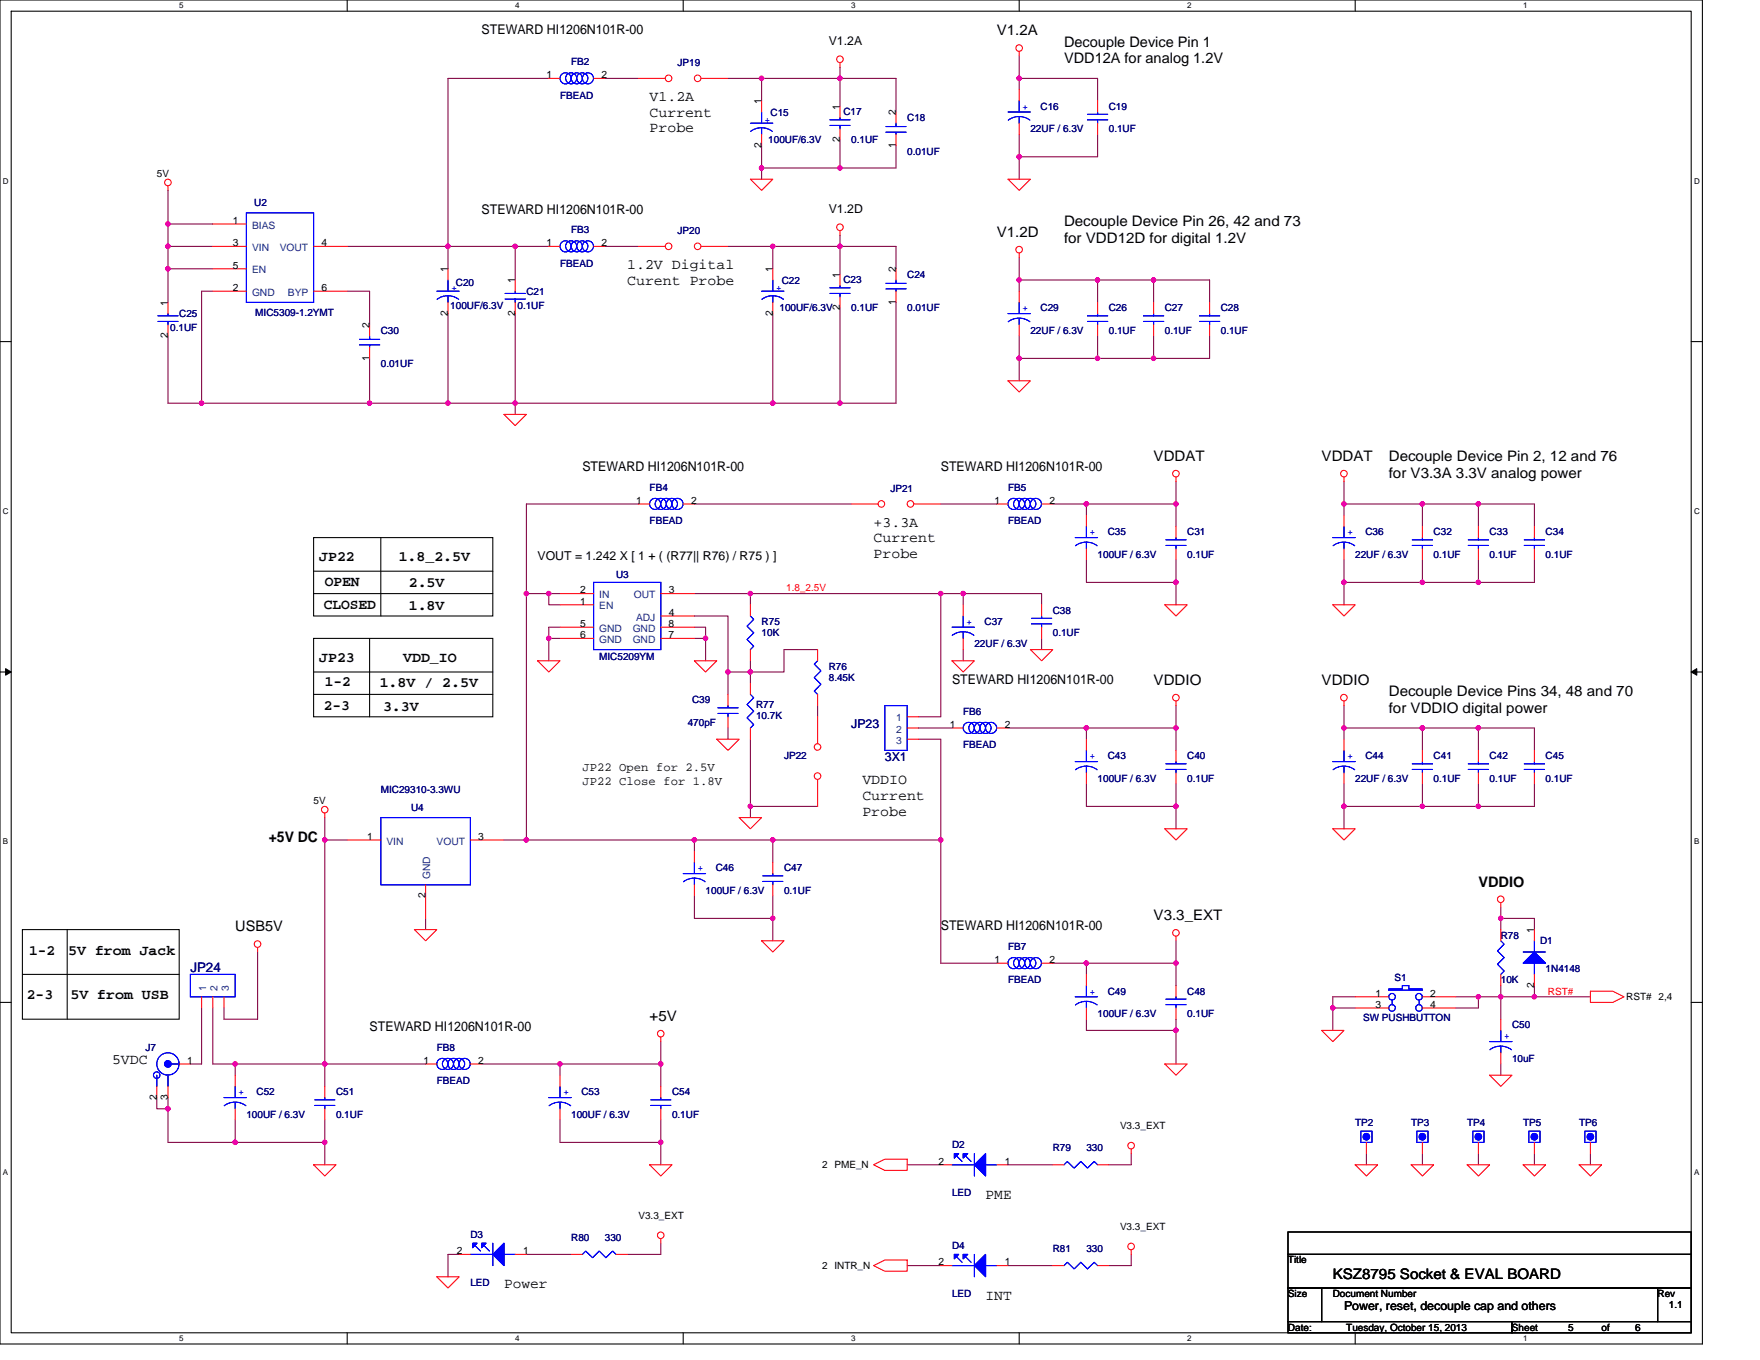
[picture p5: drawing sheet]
<svg xmlns="http://www.w3.org/2000/svg" width="279mm" height="216mm" viewBox="0 0 279 216" stroke-linecap="round" stroke-linejoin="round" font-family="sans-serif">
<path d="M0 0h270.3v213.4h-270.3zM1.8 1.8h266.7v209.8h-266.7z" fill="none" stroke="#000" stroke-width=".17"/>
<g fill="#fff">
<path d="M28.4 .2h.7v1.4h-.7z"/>
<path d="M28.4 211.8h.7v1.4h-.7z"/>
</g>
<path d="M55.1 0v1.8M55.1 211.6v1.8" fill="none" stroke="#000" stroke-width=".17"/>
<g fill="#fff">
<path d="M81.8 .2h.7v1.4h-.7z"/>
<path d="M81.8 211.8h.7v1.4h-.7z"/>
</g>
<path d="M108.5 0v1.8M108.5 211.6v1.8" fill="none" stroke="#000" stroke-width=".17"/>
<g fill="#fff">
<path d="M135.1 .2h.7v1.4h-.7z"/>
<path d="M135.1 211.8h.7v1.4h-.7z"/>
</g>
<path d="M161.8 0v1.8M161.8 211.6v1.8" fill="none" stroke="#000" stroke-width=".17"/>
<g fill="#fff">
<path d="M188.5 .2h.7v1.4h-.7z"/>
<path d="M188.5 211.8h.7v1.4h-.7z"/>
</g>
<path d="M215.1 0v1.8M215.1 211.6v1.8" fill="none" stroke="#000" stroke-width=".17"/>
<g fill="#fff">
<path d="M241.8 .2h.7v1.4h-.7z"/>
<path d="M241.8 211.8h.7v1.4h-.7z"/>
<path d="M.4 28h1v1.4h-1z"/>
<path d="M268.9 28h.9v1.4h-.9z"/>
<path d="M.4 80.5h1v1.4h-1z"/>
<path d="M268.9 80.5h.9v1.4h-.9z"/>
</g>
<path d="M0 54.2h1.8M268.5 54.2h1.8" fill="none" stroke="#000" stroke-width=".17"/>
<g fill="#fff">
<path d="M.4 132.9h.9v1.4h-.9z"/>
<path d="M268.9 132.9h.9v1.4h-.9z"/>
</g>
<path d="M0 106.7h1.8M268.5 106.7h1.8" fill="none" stroke="#000" stroke-width=".17"/>
<path d="M.9 106.2l.9 .5-.9 .5zM268.5 106.7l.9-.5v1z" fill="#000" stroke="#000" stroke-width=".16"/>
<g fill="#fff">
<path d="M.4 185.4h.9v1.4h-.9z"/>
<path d="M268.9 185.4h.9v1.4h-.9z"/>
</g>
<g fill="none" stroke="#000" stroke-width=".17">
<path d="M49.8 85.3h28.4v12.5h-28.4zM49.8 94.2h28.4M49.8 90.7h28.4M60.5 85.3v12.5M49.8 101.3h28.4v12.5h-28.4zM49.8 110.2h28.4M49.8 106.7h28.4M58.7 101.3v12.5M0 159.1h1.8M3.6 154.7h24.8M3.6 147.6h24.8v14.2h-24.8zM10.7 147.6v14.2"/>
<path d="M268.5 159.1h1.8M204.5 195.6h64v3.5h-64zM204.5 199.1h64v5.4h-64zM204.5 204.5h5.3v5.3h-5.3zM204.5 209.8h35.5v1.8h-35.5zM209.8 204.5h53.3v5.3h-53.3zM240 209.8h28.5v1.8h-28.5zM263.1 204.5h5.4v5.3h-5.4z"/>
</g>
<g fill="none" stroke="#800040" stroke-width=".17">
<path d="M87.1 12.4h-16v26.7M96 12.4h5.3M115.6 12.4h5.3M120.9 12.4h12.4M120.9 12.4v3.6M133.3 12.4v4.5M133.3 10.7v1.7M133.4 12.4h8.8v5.4M161.8 12.4h12.4v3.6M161.8 12.4v1.8M161.8 8.9v3.5M26.7 39.1v3.6"/>
<path d="M26.7 30.2v5.4M26.7 35.6v3.5M26.7 35.6h7.1M26.7 39.1h7.1M55.1 39.1h16M71.1 39.1h10.7M71.1 39.1v3.6M81.8 39.1h5.3M81.8 39.1v5.3M96 39.1h5.3M115.6 39.1h7.1M120.9 23.1v3.6h12.4"/>
<path d="M120.9 26.7v1.7M122.7 39.1h10.6v4.5M122.7 39.1v3.6M133.3 22.2v4.5M133.4 37.3v1.8h8.8v3.6M142.2 23.1v3.6h-8.8M161.8 21.3v3.6M161.8 24.9v3.5M174.2 21.3v3.6h-12.4M26.7 42.7v5.3M26.7 53.3v10.7h5.3M26.7 42.7h7.1"/>
<path d="M33.8 46.2h-1.8v17.8M55.1 46.2h3.6v5.4M58.7 56.9v7.1M71.1 49.8v14.2M81.8 49.8v16M122.7 49.8v14.2M133.3 48.9v15.1M142.2 48v16h-8.8M161.8 44.4h12.4M161.8 56.9h12.4M161.8 53.3v3.6M161.8 44.4v1.8"/>
<path d="M161.8 56.9v3.6M161.8 40.9v3.5M174.2 44.4v3.6M174.2 53.3v3.6M174.2 44.4h8.9M174.2 56.9h8.9M183.1 44.5v3.5M183.1 53.3v3.6M183.1 44.4h8.9v3.6M192 53.3v3.6h-8.9M32 64h26.7M58.7 64h12.4"/>
<path d="M71.1 64h51.6M122.7 64h10.6M186.7 76.5v3.5M213.4 76.5v3.5M83.6 94.2v39.1M83.6 94.2h3.5v1.8h1.8M87.1 94.2h1.8M88.9 99.6h-1.8v1.7M101.3 80h-17.7v14.2M110.2 99.6h1.8v1.7M110.2 94.2h8.9M110.2 97.8h5.4v8.9"/>
<path d="M110.2 80h24.9M119.1 94.2h30.3M119.1 94.2v1.8M149.4 94.2v19.6h-3.6M149.4 80h8.8M149.4 94.2h3.5M152.9 94.2h12.5v1.8M152.9 94.2v1.8M167.1 80h5.4M172.5 80v1.8M172.5 88.9v3.6h14.2M172.5 80h14.2v3.6"/>
<path d="M186.7 88.9v3.6M186.7 92.5v3.5M213.4 80v1.8M213.4 80h12.4M213.4 92.5h12.4M213.4 88.9v3.6M213.4 92.5v3.5M225.8 80v3.6M225.8 88.9v3.6M225.8 80h8.9M225.8 92.5h8.9M234.7 88.9v3.6"/>
<path d="M234.7 80v3.6M234.7 80h8.9v3.6M243.6 88.9v3.6h-8.9M87.1 101.3h1.8M87.1 101.3v3.6M110.2 101.3h1.8M112 101.3v3.6M115.6 106.7v3.5M115.6 106.7h3.5M115.6 115.6v1.7M119.1 104.9v1.8M119.1 117.3v10.7"/>
<path d="M119.1 106.7v1.8M129.8 103.1h-5.3v3.6h-5.4M129.8 112v1.8M145.8 117.3h3.6v16M145.8 115.6h5.3M152.9 103.1v1.8M160 115.6h12.5M165.4 101.3v1.8M172.5 115.6h14.2M172.5 115.6v1.7M186.7 112v3.6M186.7 115.6v3.5"/>
<path d="M213.4 115.6v1.7M213.4 112v3.6M213.4 115.6h12.4M225.8 115.6v3.5M225.8 115.6h8.9M234.7 115.6v3.5M234.7 115.6h8.9v3.5M51.6 129.8v3.5M51.6 133.3h3.5M51.6 133.3v35.6M80 133.3h3.6M83.6 133.3h26.6"/>
<path d="M110.2 133.4v1.7M110.2 133.3h12.5M119.1 128h10.7M119.1 128v1.8M122.7 133.3h26.7M122.7 133.3v3.6M149.4 133.4v19.5h8.8M172.5 124.5v3.5h14.2M186.7 128v3.6M186.7 124.5v3.5M213.4 124.5v3.5M213.4 128h12.4"/>
<path d="M213.4 128v3.6M225.8 128h8.9M225.8 124.5v3.5M234.7 124.5v3.5M243.6 124.5v3.5h-8.9M40.9 151.1v10.7h-5.3v-1.8M67.6 145.8v1.8M110.2 142.2v3.6h12.5M122.7 142.2v3.6M122.7 145.8v3.6M167.1 152.9h5.4M172.5 152.9v1.8"/>
<path d="M172.5 152.9h14.2v3.6M186.7 149.4v3.5M215.1 158.2h-3.5v1.8M231.1 158.2h3.6M234.7 158.2h3.6M234.7 158.2v1.8h-3.6M238.3 158.2h5.3M238.3 156.5v1.7M238.3 144v1.8M238.3 145.8v1.8M238.3 145.8h5.3v1.8M238.3 158.2v3.6"/>
<path d="M243.6 156.5v1.7M243.6 158.2h8.9M24.9 174.2v1.8h1.8M26.7 174.2v1.8M26.7 176v5.4h10.6M32 160v8.9h-1.8M33.8 160v8.9h3.5M37.3 168.9h14.3M37.3 168.9v1.8M37.3 177.8v3.6M51.6 177.8v3.6M51.6 168.9h16"/>
<path d="M51.6 168.9v3.6M76.5 168.9h12.4M88.9 168.9v1.8M88.9 177.8v3.6h16M88.9 168.9h16M104.9 165.4v3.5M104.9 168.9v3.6M104.9 177.8v3.6M172.5 161.8v1.8h14.2M186.7 163.6v5.3M186.7 161.8v1.8M211.6 160v3.6"/>
<path d="M211.6 160h3.5M238.3 168.9v1.8M37.3 181.4h14.3M51.6 181.4v3.5M72.9 199.1h-1.8v3.6M83.6 199.1h7.1M104.9 181.4v3.5M104.9 197.4v1.7h-5.3M144 184.9h5.4M160 184.9h7.1M179.6 199.1v1.8h-3.6M179.6 183.1v1.8h-3.6"/>
<path d="M216.9 183.1v1.8M225.8 183.1v1.8M234.7 183.1v1.8M243.6 183.1v1.8M252.5 183.1v1.8M144 200.9h5.4M160 200.9h7.1"/>
</g>
<g fill="#f0f" stroke="#f0f" stroke-width=".17">
<circle cx="243.6" cy="158.2" r=".35"/>
<circle cx="234.7" cy="158.2" r=".35"/>
<circle cx="211.6" cy="160" r=".35"/>
<circle cx="238.2" cy="158.2" r=".35"/>
<circle cx="238.2" cy="145.8" r=".35"/>
<circle cx="183.1" cy="44.4" r=".35"/>
<circle cx="186.7" cy="163.6" r=".35"/>
<circle cx="186.7" cy="152.9" r=".35"/>
<circle cx="172.5" cy="152.9" r=".35"/>
<circle cx="119.1" cy="106.7" r=".35"/>
<circle cx="87.1" cy="94.2" r=".35"/>
<circle cx="26.7" cy="176" r=".35"/>
<circle cx="152.9" cy="94.2" r=".35"/>
<circle cx="87.1" cy="101.3" r=".35"/>
<circle cx="149.3" cy="94.2" r=".35"/>
<circle cx="112" cy="101.3" r=".35"/>
<circle cx="161.8" cy="24.9" r=".35"/>
<circle cx="174.2" cy="44.4" r=".35"/>
<circle cx="161.8" cy="44.4" r=".35"/>
<circle cx="213.3" cy="128" r=".35"/>
<circle cx="161.8" cy="56.9" r=".35"/>
<circle cx="183.1" cy="56.9" r=".35"/>
<circle cx="161.8" cy="12.4" r=".35"/>
<circle cx="119.1" cy="94.2" r=".35"/>
<circle cx="174.2" cy="56.9" r=".35"/>
<circle cx="122.7" cy="145.8" r=".35"/>
<circle cx="110.2" cy="133.3" r=".35"/>
<circle cx="225.8" cy="115.6" r=".35"/>
<circle cx="213.3" cy="115.6" r=".35"/>
<circle cx="213.3" cy="80" r=".35"/>
<circle cx="225.8" cy="92.4" r=".35"/>
<circle cx="213.3" cy="92.4" r=".35"/>
<circle cx="225.8" cy="80" r=".35"/>
<circle cx="225.8" cy="128" r=".35"/>
<circle cx="234.7" cy="128" r=".35"/>
<circle cx="234.7" cy="115.6" r=".35"/>
<circle cx="104.9" cy="168.9" r=".35"/>
<circle cx="88.9" cy="168.9" r=".35"/>
<circle cx="51.5" cy="168.9" r=".35"/>
<circle cx="37.3" cy="168.9" r=".35"/>
<circle cx="186.7" cy="80" r=".35"/>
<circle cx="172.5" cy="80" r=".35"/>
<circle cx="186.7" cy="92.4" r=".35"/>
<circle cx="51.5" cy="181.3" r=".35"/>
<circle cx="37.3" cy="181.3" r=".35"/>
<circle cx="186.7" cy="115.6" r=".35"/>
<circle cx="186.7" cy="128" r=".35"/>
<circle cx="149.3" cy="133.3" r=".35"/>
<circle cx="122.7" cy="133.3" r=".35"/>
<circle cx="115.6" cy="106.7" r=".35"/>
<circle cx="104.9" cy="181.3" r=".35"/>
<circle cx="58.7" cy="64" r=".35"/>
<circle cx="122.7" cy="64" r=".35"/>
<circle cx="81.8" cy="64" r=".35"/>
<circle cx="120.9" cy="12.4" r=".35"/>
<circle cx="120.9" cy="26.7" r=".35"/>
<circle cx="133.3" cy="26.7" r=".35"/>
<circle cx="133.3" cy="12.4" r=".35"/>
<circle cx="26.7" cy="35.5" r=".35"/>
<circle cx="122.7" cy="39.1" r=".35"/>
<circle cx="71.1" cy="39.1" r=".35"/>
<circle cx="133.3" cy="39.1" r=".35"/>
<circle cx="81.8" cy="39.1" r=".35"/>
<circle cx="26.7" cy="39.1" r=".35"/>
<circle cx="133.3" cy="64" r=".35"/>
<circle cx="26.7" cy="42.7" r=".35"/>
<circle cx="32" cy="64" r=".35"/>
<circle cx="51.5" cy="133.3" r=".35"/>
<circle cx="234.7" cy="80" r=".35"/>
<circle cx="234.7" cy="92.4" r=".35"/>
<circle cx="172.5" cy="115.6" r=".35"/>
<circle cx="83.6" cy="133.3" r=".35"/>
<circle cx="83.6" cy="94.2" r=".35"/>
<circle cx="119.1" cy="128" r=".35"/>
<circle cx="71.1" cy="64" r=".35"/>
</g>
<g fill="none" stroke="#f00" stroke-width=".17">
<path d="M87.1 12.4h1.8M94.2 12.4h1.8M133.3 9.9v.8M133.3 16.9v1.8M161.8 8.2v.7M161.8 14.2v1.8M161.8 19.6v1.7M26.7 29.5v.7M119.1 28.4h3.6l-1.8 1.8zM133.3 36.6v.7M133.3 20.4v1.8M160 28.4h3.6l-1.8 1.8z"/>
<path d="M161.8 40.2v.7M174.2 48v1.8M174.2 51.6v1.7M80 65.8h3.6l-1.8 1.8zM160 60.5h3.6l-1.8 1.7zM186.7 75.7v.8M213.4 75.7v.8M165.4 96v1.8M165.4 99.6v1.7M184.9 96h3.6l-1.8 1.8zM211.6 96h3.5l-1.7 1.8zM85.3 104.9h3.6l-1.8 1.8z"/>
<path d="M110.2 104.9h3.6l-1.8 1.8zM113.8 117.3h3.5l-1.7 1.8zM129.8 103.1v1.8M129.8 110.2v1.8M144 113.8h1.8M144 115.6h1.8M144 117.3h1.8M151.1 104.9h3.6l-1.8 1.8zM151.1 115.6h1.8M158.2 115.6h1.8M163.6 103.1h3.5l-1.7 1.8zM186.7 111.3v.7"/>
<path d="M213.4 111.3v.7M213.4 117.3v1.8M225.8 119.1v1.8M234.7 119.1v1.8M51.6 129.1v.7M117.3 129.8h3.6l-1.8 1.8zM184.9 131.6h3.6l-1.8 1.7zM211.6 131.6h3.5l-1.7 1.7zM213.4 122.7v1.8M225.8 122.7v1.8M234.7 122.7v1.8M40.9 150.4v.7"/>
<path d="M65.8 147.6h3.5l-1.7 1.8zM120.9 149.4h3.6l-1.8 1.7zM158.2 152.9h1.8M165.4 152.9h1.7M186.7 148.6v.8M238.3 143.3v.7M252.5 157.4h3.5l1.8 .8-1.8 .9h-3.5zM67.6 168.9h1.7M74.7 168.9h1.8M88.9 170.7v1.8M88.9 176v1.8M104.9 164.6v.8"/>
<path d="M184.9 168.9h3.6l-1.8 1.8zM209.8 163.6h3.6l-1.8 1.8zM236.5 170.7h3.5l-1.7 1.8zM49.8 184.9h3.5l-1.7 1.8zM103.1 184.9h3.6l-1.8 1.8zM104.9 196.6v.8M138.7 184.9l1.8-.9h3.5v1.8h-3.5zM179.6 198.4v.7M179.6 182.4v.7M215.1 184.9h3.6l-1.8 1.8zM224 184.9h3.6l-1.8 1.8zM225.8 181.4v1.7"/>
<path d="M232.9 184.9h3.6l-1.8 1.8zM241.8 184.9h3.6l-1.8 1.8zM243.6 181.4v1.7M250.7 184.9h3.6l-1.8 1.8zM69.3 202.7h3.6l-1.8 1.8zM138.7 200.9l1.8-.9h3.5v1.8h-3.5z"/>
<circle cx="133.3" cy="9.4" r=".52"/>
<circle cx="161.8" cy="7.6" r=".52"/>
<circle cx="26.7" cy="29" r=".52"/>
<circle cx="133.3" cy="36.1" r=".52"/>
<circle cx="161.8" cy="39.6" r=".52"/>
<circle cx="186.7" cy="75.2" r=".52"/>
<circle cx="213.3" cy="75.2" r=".52"/>
<circle cx="186.7" cy="110.8" r=".52"/>
<circle cx="213.3" cy="110.8" r=".52"/>
<circle cx="51.5" cy="128.5" r=".52"/>
<circle cx="40.9" cy="149.9" r=".52"/>
<circle cx="186.7" cy="148.1" r=".52"/>
<circle cx="238.2" cy="142.8" r=".52"/>
<circle cx="104.9" cy="164.1" r=".52"/>
<circle cx="104.9" cy="196.1" r=".52"/>
<circle cx="179.6" cy="181.9" r=".52"/>
<circle cx="179.6" cy="197.9" r=".52"/>
</g>
<g fill="none" stroke="#00f" stroke-width=".17">
<path d="M131.7 19.9h3.3M131.7 19h3.3M133.3 18.7v.3M133.3 19.9v.5M160 17.8h3.6M160.1 19.1a2.86 2.86 0 0 1 3.4 0M161.8 18.5v1.1M161.8 16v1.8M172.6 51h3.3M172.6 50.1h3.3M174.2 49.8v.3M174.2 51v.6"/>
<path d="M163.7 99h3.3M163.7 98.1h3.3M165.4 97.8v.3M165.4 99v.6M129.8 104.9l-.5 .5 1 1.1-1 1.1 1 1-1 1.1 .5 .5M140.5 112h3.5v7.1h-3.5zM213.4 119.1v1.8M211.6 120.9h3.5M211.6 122.2a2.86 2.86 0 0 1 3.5 0M213.4 121.6v1.1M224.2 122.2h3.2M224.2 121.3h3.2"/>
<path d="M225.8 120.9v.4M225.8 122.2v.5M233.1 122.2h3.2M233.1 121.3h3.2M234.7 120.9v.4M234.7 122.2v.5M87.1 174.2h3.6M87.2 175.5a2.86 2.86 0 0 1 3.4 0M88.9 175v1M88.9 172.5v1.7M224.9 179.6h1.8v1.8h-1.8zM242.7 179.6h1.8v1.8h-1.8z"/>
<circle cx="89.8" cy="12.4" r=".88"/>
<circle cx="90.7" cy="12.4" r=".88"/>
<circle cx="91.6" cy="12.4" r=".88"/>
<circle cx="92.4" cy="12.4" r=".88"/>
<circle cx="93.3" cy="12.4" r=".88"/>
<circle cx="153.8" cy="115.6" r=".88"/>
<circle cx="154.7" cy="115.6" r=".88"/>
<circle cx="155.6" cy="115.6" r=".88"/>
<circle cx="156.5" cy="115.6" r=".88"/>
<circle cx="157.3" cy="115.6" r=".88"/>
<circle cx="160.9" cy="152.9" r=".88"/>
<circle cx="161.8" cy="152.9" r=".88"/>
<circle cx="162.7" cy="152.9" r=".88"/>
<circle cx="163.6" cy="152.9" r=".88"/>
<circle cx="164.5" cy="152.9" r=".88"/>
<circle cx="70.2" cy="168.9" r=".88"/>
<circle cx="71.1" cy="168.9" r=".88"/>
<circle cx="72" cy="168.9" r=".88"/>
<circle cx="72.9" cy="168.9" r=".88"/>
<circle cx="73.8" cy="168.9" r=".88"/>
</g>
<g fill="#00f" stroke="#00f" stroke-width=".17">
<circle cx="225.8" cy="180.5" r=".52"/>
<circle cx="243.6" cy="180.5" r=".52"/>
</g>
<circle cx="139.9" cy="80" r=".52" fill="#fff" stroke="#f00" stroke-width=".17"/>
<path d="M135.1 80h4.3" fill="none" stroke="#f00" stroke-width=".17"/>
<circle cx="144.5" cy="80" r=".52" fill="#fff" stroke="#f00" stroke-width=".17"/>
<g fill="none" stroke="#f00" stroke-width=".17">
<path d="M87.1 39.1h1.8M94.2 39.1h1.8M26.7 48v1.8M26.7 51.6v1.7M58.7 51.6v1.7M58.7 55.1v1.8M71.1 42.7v1.7M71.1 48v1.8M133.3 43.6v1.7M133.3 47.1v1.8M142.2 42.7v1.7M142.2 46.2v1.8"/>
<path d="M192 48v1.8M192 51.6v1.7M145.1 80h4.3M152.9 96v1.8M186.7 83.6v1.7M186.7 87.1v1.8M243.6 83.6v1.7M243.6 87.1v1.8M152.9 101.3v1.8M110.2 135.1v1.8M110.2 140.5v1.7M238.3 147.6v1.8"/>
<path d="M238.3 154.7v1.8M243.6 147.6v1.8M243.6 154.7v1.8M51.6 172.5v1.7M51.6 176v1.8M104.9 172.5v1.7M104.9 176v1.8M234.7 181.4v1.7"/>
</g>
<g fill="none" stroke="#00f" stroke-width=".17">
<path d="M25.1 51h3.2M25.1 50.1h3.2M26.7 49.8v.3M26.7 51v.6M57.1 53.9h3.2M57.1 54.8h3.2M58.7 54.8v.3M58.7 53.3v.6M69.3 46.2h3.6M69.4 47.5a2.86 2.86 0 0 1 3.4 0M71.1 46.9v1.1M71.1 44.5v1.7"/>
<path d="M131.7 46.6h3.3M131.7 45.7h3.3M133.3 45.3v.4M133.3 46.6v.5M140.6 45h3.2M140.6 45.9h3.2M142.2 45.9v.3M142.2 44.4v.6M190.4 51h3.2M190.4 50.1h3.2M192 49.8v.3M192 51v.6"/>
<path d="M151.1 99.6h3.6M152.9 97.8v1.8M185.1 86.6h3.2M185.1 85.7h3.2M186.7 85.3v.4M186.7 86.6v.5M242 86.6h3.2M242 85.7h3.2M243.6 85.3v.4M243.6 86.6v.5M151.2 100.9a2.86 2.86 0 0 1 3.4 0M152.9 100.3v1"/>
<path d="M108.5 138.7h3.5M108.5 140a2.86 2.86 0 0 1 3.4 0M110.2 139.4v1.1M110.2 136.9v1.8M238.3 149.4l.5 .5-1.1 1.1 1.1 1-1.1 1.1 1.1 1.1-.5 .5M241.8 151.1h3.6M243.6 152.9v1.8M243.6 149.4v1.7M50 175.5h3.2M50 174.6h3.2M51.6 174.2v.4M51.6 175.5v.5"/>
<path d="M103.3 175.5h3.2M103.3 174.6h3.2M104.9 174.2v.4M104.9 175.5v.5M233.8 179.6h1.8v1.8h-1.8z"/>
<circle cx="89.8" cy="39.1" r=".88"/>
<circle cx="90.7" cy="39.1" r=".88"/>
<circle cx="91.6" cy="39.1" r=".88"/>
<circle cx="92.4" cy="39.1" r=".88"/>
<circle cx="93.3" cy="39.1" r=".88"/>
</g>
<g fill="#00f" stroke="#00f" stroke-width=".17">
<path d="M243.6 151.1l1.8 1.8h-3.6z" fill-rule="evenodd"/>
<path d="M243.6 151.1l1.8 1.8h-3.6z" fill-rule="evenodd"/>
<circle cx="234.7" cy="180.5" r=".52"/>
</g>
<circle cx="106.1" cy="12.4" r=".52" fill="#fff" stroke="#f00" stroke-width=".17"/>
<path d="M101.3 12.4h4.3" fill="none" stroke="#f00" stroke-width=".17"/>
<circle cx="110.8" cy="12.4" r=".52" fill="#fff" stroke="#f00" stroke-width=".17"/>
<g fill="none" stroke="#f00" stroke-width=".17">
<path d="M111.3 12.4h4.3M120.9 16v1.8M142.2 17.8v1.8M174.2 16v1.8M174.2 19.6v1.7M33.8 35.6h5.3M33.8 39.1h5.3M49.8 39.1h5.3M120.9 21.3v1.8M142.2 21.3v1.8M33.8 46.2h5.3M33.8 42.7h5.3"/>
<path d="M49.8 46.2h5.3M81.8 44.4v1.8M81.8 48v1.8M122.7 42.7v1.7M122.7 48v1.8M161.8 46.2v1.8M161.8 51.6v1.7M183.1 48v1.8M183.1 51.6v1.7M88.9 94.2h5.3M88.9 99.6h5.3M88.9 96h5.3"/>
<path d="M101.3 80h1.8M104.9 94.2h5.3M104.9 99.6h5.3M104.9 97.8h5.3M108.5 80h1.7M119.1 96v1.8M158.2 80h1.8M165.4 80h1.7M172.5 81.8v1.8M172.5 87.1v1.8M213.4 81.8v1.8M213.4 87.1v1.8"/>
<path d="M225.8 83.6v1.7M225.8 87.1v1.8M234.7 83.6v1.7M234.7 87.1v1.8M88.9 101.3h5.3M104.9 101.3h5.3M115.6 110.2v1.8M115.6 113.8v1.8M119.1 103.1v1.8M119.1 108.5v1.7M119.1 115.6v1.7M172.5 117.3v1.8"/>
<path d="M243.6 119.1v1.8M55.1 133.3h5.4M74.7 133.3h5.3M122.7 136.9v1.8M172.5 122.7v1.8M243.6 122.7v1.8M32 158.2v1.8M33.8 158.2v1.8M35.6 158.2v1.8M67.6 140.5v5.3M122.7 140.5v1.7M172.5 154.7v1.8"/>
<path d="M186.7 156.5v1.7M215.1 158.2h5.4M225.8 158.2h5.3M24.9 172.5v1.7M26.7 172.5v1.7M28.4 168.9h1.8M37.3 170.7v1.8M37.3 176v1.8M172.5 160v1.8M186.7 160v1.8M215.1 160h5.4M225.8 160h5.3"/>
<path d="M238.3 161.8v1.8M238.3 167.1v1.8M72.9 199.1h1.8M81.8 199.1h1.8M90.7 199.1h1.8M97.8 199.1h1.8M149.4 184.9h1.7M158.2 184.9h1.8M167.1 184.9h1.8M174.2 184.9h1.8M216.9 181.4v1.7M252.5 181.4v1.7"/>
<path d="M149.4 200.9h1.7M158.2 200.9h1.8M167.1 200.9h1.8M174.2 200.9h1.8"/>
</g>
<g fill="none" stroke="#00f" stroke-width=".17">
<path d="M119.1 19.6h3.6M120.9 17.8v1.8M142.2 19.6v.5M172.6 19h3.3M172.6 18.1h3.3M174.2 17.8v.3M174.2 19v.6M39.1 33.8h10.7v14.2h-10.7zM119.2 20.8a2.86 2.86 0 0 1 3.4 0M120.9 20.3v1M140.6 20.1h3.2M140.6 21h3.2"/>
<path d="M142.2 21v.3M80.2 47.5h3.2M80.2 46.6h3.2M81.8 46.2v.4M81.8 47.5v.5M120.9 46.2h3.6M120.9 47.5a2.86 2.86 0 0 1 3.5 0M122.7 46.9v1.1M122.7 44.5v1.7M160 49.8h3.6M160.1 51.1a2.86 2.86 0 0 1 3.4 0M161.8 50.5v1.1"/>
<path d="M161.8 48v1.8M181.5 51h3.2M181.5 50.1h3.2M183.1 49.8v.3M183.1 51v.6M94.2 92.5h10.7v10.6h-10.7zM119.1 97.8l.6 .5-1.1 1.1 1.1 1.1-1.1 1 1.1 1.1-.6 .5M170.7 85.3h3.5M170.7 86.6a2.86 2.86 0 0 1 3.5 0M172.5 86.1v1M172.5 83.6v1.7M211.6 85.3h3.5"/>
<path d="M211.6 86.6a2.86 2.86 0 0 1 3.5 0M213.4 86.1v1M213.4 83.6v1.7M224.2 86.6h3.2M224.2 85.7h3.2M225.8 85.3v.4M225.8 86.6v.5M233.1 86.6h3.2M233.1 85.7h3.2M234.7 85.3v.4M234.7 86.6v.5M114 113.3h3.2"/>
<path d="M114 112.4h3.2M115.6 112v.4M115.6 113.3v.5M119.1 110.2l.6 .6-1.1 1 1.1 1.1-1.1 1.1 1.1 1-.6 .6M172.5 119.1v1.8M60.5 129.8h14.2v10.7h-14.2zM121.1 139.9h3.2M121.1 139h3.2M122.7 138.7v.3M122.7 139.9v.6M170.7 120.9h3.5M170.7 122.2a2.86 2.86 0 0 1 3.5 0"/>
<path d="M172.5 121.6v1.1M242 122.2h3.2M242 121.3h3.2M243.6 120.9v.4M243.6 122.2v.5M30.2 154.7h7.1v3.5h-7.1zM170.7 158.2h3.5M170.7 159.5a2.86 2.86 0 0 1 3.5 0M172.5 159v1M172.5 156.5v1.7M185.1 159.5h3.2M185.1 158.6h3.2"/>
<path d="M186.7 158.2v.4M186.7 159.5v.5M220.5 157h2.1v-.5h1.1v.5h2.1v.2h-5.3zM221 158.8v.7M225.3 158.8v.7M24.9 170.7v1.8M26.7 170.7v1.8M26.7 168.9h1.7M35.6 174.2h3.5M35.6 175.5a2.86 2.86 0 0 1 3.4 0M37.3 175v1M37.3 172.5v1.7"/>
<path d="M216 179.6h1.8v1.8h-1.8zM236.5 165.4h3.5M236.5 166.6a2.86 2.86 0 0 1 3.4 0M238.3 166.1v1M238.3 163.6v1.8M251.6 179.6h1.8v1.8h-1.8zM74.7 199.1h3.5M75.4 197.7l.9 .9M76.8 197.7l.9 .9M78.2 197.4v3.5M80 199.1h1.8M92.5 199.1l.5-.5 1.1 1.1 1-1.1 1.1 1.1 1.1-1.1 .5 .5"/>
<path d="M151.1 184.9h3.6M151.8 183.5l.9 .9M151.8 199.5l.9 .9M153.3 183.5l.9 .9M153.3 199.5l.9 .9M154.7 183.1v3.6M154.7 199.1v3.6M156.5 184.9h1.7M168.9 184.9l.5-.5 1.1 1 1.1-1 1 1 1.1-1 .5 .5M151.1 200.9h3.6M156.5 200.9h1.7M168.9 200.9l.5-.5 1.1 1 1.1-1 1 1 1.1-1 .5 .5"/>
<circle cx="104" cy="80" r=".88"/>
<circle cx="104.9" cy="80" r=".88"/>
<circle cx="105.8" cy="80" r=".88"/>
<circle cx="106.7" cy="80" r=".88"/>
<circle cx="107.6" cy="80" r=".88"/>
<circle cx="160.9" cy="80" r=".88"/>
<circle cx="161.8" cy="80" r=".88"/>
<circle cx="162.7" cy="80" r=".88"/>
<circle cx="163.6" cy="80" r=".88"/>
<circle cx="164.5" cy="80" r=".88"/>
<circle cx="221" cy="158.2" r=".52"/>
<circle cx="225.3" cy="158.2" r=".52"/>
<circle cx="24.9" cy="170.7" r=".52"/>
<circle cx="26.7" cy="168.9" r="1.77"/>
<circle cx="221" cy="160" r=".52"/>
<circle cx="225.3" cy="160" r=".52"/>
</g>
<g fill="#00f" stroke="#00f" stroke-width=".17">
<path d="M156.5 183.1v3.6l-1.8-1.8z" fill-rule="evenodd"/>
<path d="M152.9 183.1h.7l-.7 .8z" fill-rule="evenodd"/>
<path d="M151.5 183.1h.7l-.7 .8z" fill-rule="evenodd"/>
<path d="M156.5 183.1v3.6l-1.8-1.8z" fill-rule="evenodd"/>
<path d="M152.9 183.1h.7l-.7 .8z" fill-rule="evenodd"/>
<path d="M151.5 183.1h.7l-.7 .8z" fill-rule="evenodd"/>
<path d="M156.5 199.1v3.6l-1.8-1.8z" fill-rule="evenodd"/>
<path d="M152.9 199.1h.7l-.7 .8z" fill-rule="evenodd"/>
<path d="M151.5 199.1h.7l-.7 .8z" fill-rule="evenodd"/>
<path d="M156.5 199.1v3.6l-1.8-1.8z" fill-rule="evenodd"/>
<path d="M152.9 199.1h.7l-.7 .8z" fill-rule="evenodd"/>
<path d="M151.5 199.1h.7l-.7 .8z" fill-rule="evenodd"/>
<path d="M80 197.4v3.5l-1.8-1.8z" fill-rule="evenodd"/>
<path d="M76.5 197.4h.7l-.7 .7z" fill-rule="evenodd"/>
<path d="M75 197.4h.7l-.7 .7z" fill-rule="evenodd"/>
<path d="M80 197.4v3.5l-1.8-1.8z" fill-rule="evenodd"/>
<path d="M76.5 197.4h.7l-.7 .7z" fill-rule="evenodd"/>
<path d="M75 197.4h.7l-.7 .7z" fill-rule="evenodd"/>
<circle cx="26.7" cy="168.9" r=".52"/>
<circle cx="252.5" cy="180.5" r=".52"/>
<circle cx="216.9" cy="180.5" r=".52"/>
</g>
<circle cx="129.8" cy="118.6" r=".52" fill="#fff" stroke="#f00" stroke-width=".17"/>
<path d="M129.8 113.8v4.3" fill="none" stroke="#f00" stroke-width=".17"/>
<circle cx="129.8" cy="123.2" r=".52" fill="#fff" stroke="#f00" stroke-width=".17"/>
<path d="M129.8 123.7v4.3" fill="none" stroke="#f00" stroke-width=".17"/>
<circle cx="106.1" cy="39.1" r=".52" fill="#fff" stroke="#f00" stroke-width=".17"/>
<path d="M101.3 39.1h4.3" fill="none" stroke="#f00" stroke-width=".17"/>
<circle cx="110.8" cy="39.1" r=".52" fill="#fff" stroke="#f00" stroke-width=".17"/>
<path d="M111.3 39.1h4.3M186.7 119.1v1.8M186.7 122.7v1.8" fill="none" stroke="#f00" stroke-width=".17"/>
<path d="M185.1 122.2h3.2M185.1 121.3h3.2M186.7 120.9v.4M186.7 122.2v.5" fill="none" stroke="#00f" stroke-width=".17"/>
<g fill="#f0f" stroke="#f0f" stroke-width=".17">
<circle cx="243.6" cy="158.2" r=".35"/>
<circle cx="234.7" cy="158.2" r=".35"/>
<circle cx="211.6" cy="160" r=".35"/>
<circle cx="238.2" cy="158.2" r=".35"/>
<circle cx="238.2" cy="145.8" r=".35"/>
<circle cx="183.1" cy="44.4" r=".35"/>
<circle cx="186.7" cy="163.6" r=".35"/>
<circle cx="186.7" cy="152.9" r=".35"/>
<circle cx="172.5" cy="152.9" r=".35"/>
<circle cx="119.1" cy="106.7" r=".35"/>
<circle cx="87.1" cy="94.2" r=".35"/>
<circle cx="26.7" cy="176" r=".35"/>
<circle cx="152.9" cy="94.2" r=".35"/>
<circle cx="87.1" cy="101.3" r=".35"/>
<circle cx="149.3" cy="94.2" r=".35"/>
<circle cx="112" cy="101.3" r=".35"/>
<circle cx="161.8" cy="24.9" r=".35"/>
<circle cx="174.2" cy="44.4" r=".35"/>
<circle cx="161.8" cy="44.4" r=".35"/>
<circle cx="213.3" cy="128" r=".35"/>
<circle cx="161.8" cy="56.9" r=".35"/>
<circle cx="183.1" cy="56.9" r=".35"/>
<circle cx="161.8" cy="12.4" r=".35"/>
<circle cx="119.1" cy="94.2" r=".35"/>
<circle cx="174.2" cy="56.9" r=".35"/>
<circle cx="122.7" cy="145.8" r=".35"/>
<circle cx="110.2" cy="133.3" r=".35"/>
<circle cx="225.8" cy="115.6" r=".35"/>
<circle cx="213.3" cy="115.6" r=".35"/>
<circle cx="213.3" cy="80" r=".35"/>
<circle cx="225.8" cy="92.4" r=".35"/>
<circle cx="213.3" cy="92.4" r=".35"/>
<circle cx="225.8" cy="80" r=".35"/>
<circle cx="225.8" cy="128" r=".35"/>
<circle cx="234.7" cy="128" r=".35"/>
<circle cx="234.7" cy="115.6" r=".35"/>
<circle cx="104.9" cy="168.9" r=".35"/>
<circle cx="88.9" cy="168.9" r=".35"/>
<circle cx="51.5" cy="168.9" r=".35"/>
<circle cx="37.3" cy="168.9" r=".35"/>
<circle cx="186.7" cy="80" r=".35"/>
<circle cx="172.5" cy="80" r=".35"/>
<circle cx="186.7" cy="92.4" r=".35"/>
<circle cx="51.5" cy="181.3" r=".35"/>
<circle cx="37.3" cy="181.3" r=".35"/>
<circle cx="186.7" cy="115.6" r=".35"/>
<circle cx="186.7" cy="128" r=".35"/>
<circle cx="149.3" cy="133.3" r=".35"/>
<circle cx="122.7" cy="133.3" r=".35"/>
<circle cx="115.6" cy="106.7" r=".35"/>
<circle cx="104.9" cy="181.3" r=".35"/>
<circle cx="58.7" cy="64" r=".35"/>
<circle cx="122.7" cy="64" r=".35"/>
<circle cx="81.8" cy="64" r=".35"/>
<circle cx="120.9" cy="12.4" r=".35"/>
<circle cx="120.9" cy="26.7" r=".35"/>
<circle cx="133.3" cy="26.7" r=".35"/>
<circle cx="133.3" cy="12.4" r=".35"/>
<circle cx="26.7" cy="35.5" r=".35"/>
<circle cx="122.7" cy="39.1" r=".35"/>
<circle cx="71.1" cy="39.1" r=".35"/>
<circle cx="133.3" cy="39.1" r=".35"/>
<circle cx="81.8" cy="39.1" r=".35"/>
<circle cx="26.7" cy="39.1" r=".35"/>
<circle cx="133.3" cy="64" r=".35"/>
<circle cx="26.7" cy="42.7" r=".35"/>
<circle cx="32" cy="64" r=".35"/>
<circle cx="51.5" cy="133.3" r=".35"/>
<circle cx="234.7" cy="80" r=".35"/>
<circle cx="234.7" cy="92.4" r=".35"/>
<circle cx="172.5" cy="115.6" r=".35"/>
<circle cx="83.6" cy="133.3" r=".35"/>
<circle cx="83.6" cy="94.2" r=".35"/>
<circle cx="119.1" cy="128" r=".35"/>
<circle cx="71.1" cy="64" r=".35"/>
</g>
<g font-size="2.3">
<text x="158.2" y="5.6">V1.2A</text>
<text x="168.9" y="7.4">Decouple Device Pin 1</text>
<text x="168.9" y="10.1">VDD12A for analog 1.2V</text>
<text x="103.1" y="16.1">V1.2A</text>
<text x="103.1" y="18.5">Current</text>
<text x="103.1" y="21">Probe</text>
<text x="168.9" y="35.9">Decouple Device Pin 26, 42 and 73</text>
<text x="158.2" y="37.6">V1.2D</text>
<text x="168.9" y="38.5">for VDD12D for digital 1.2V</text>
<text x="99.6" y="42.7">1.2V Digital</text>
<text x="99.6" y="45.2">Curent Probe</text>
<text x="183.1" y="73.2">VDDAT</text>
<text x="209.8" y="73.2">VDDAT</text>
<text x="220.5" y="73.2">Decouple Device Pin 2, 12 and 76</text>
<text x="220.5" y="75.9">for V3.3A 3.3V analog power</text>
<text x="138.7" y="83.6">+3.3A</text>
<text x="50.7" y="89">JP22</text>
<text x="63.3" y="89">1.8_2.5V</text>
<text x="138.7" y="86.1">Current</text>
<text x="138.7" y="88.6">Probe</text>
<text x="51.6" y="93">OPEN</text>
<text x="64.9" y="93.1">2.5V</text>
<text x="51.4" y="96.7">CLOSED</text>
<text x="64.9" y="96.9">1.8V</text>
<text x="50.7" y="105.1">JP23</text>
<text x="64" y="105.1">VDD_IO</text>
<text x="51.4" y="112.7">2-3</text>
<text x="51.6" y="109">1-2</text>
<text x="60.3" y="109.1">1.8V / 2.5V</text>
<text x="60.8" y="112.9">3.3V</text>
<text x="183.1" y="108.8">VDDIO</text>
<text x="209.8" y="108.8">VDDIO</text>
<text x="220.5" y="110.5">Decouple Device Pins 34, 48 and 70</text>
<text x="220.5" y="113.2">for VDDIO digital power</text>
<text x="136.9" y="124.5">VDDIO</text>
<text x="136.9" y="127">Current</text>
<text x="136.9" y="129.5">Probe</text>
<text x="42.7" y="133.7">+5V DC</text>
<text x="234.7" y="140.8">VDDIO</text>
<text x="37.3" y="147.9">USB5V</text>
<text x="183.1" y="146.1">V3.3_EXT</text>
<text x="4.6" y="151.6">1-2</text>
<text x="10.8" y="151.6">5V from Jack</text>
<text x="4.3" y="158.6">2-3</text>
<text x="11.2" y="158.6">5V from USB</text>
<text x="103.1" y="162.1">+5V</text>
<text x="17.8" y="169">5VDC</text>
<text x="156.5" y="190.3">PME</text>
<text x="211.6" y="203">KSZ8795 Socket &amp; EVAL BOARD</text>
<text x="80" y="204.5">Power</text>
<text x="156.5" y="206.3">INT</text>
</g>
<g font-size="2.1">
<text x="76.5" y="5.5">STEWARD HI1206N101R-00</text>
<text x="76.5" y="33.9">STEWARD HI1206N101R-00</text>
<text x="92.5" y="74.8">STEWARD HI1206N101R-00</text>
<text x="149.4" y="74.8">STEWARD HI1206N101R-00</text>
<text x="151.1" y="108.6">STEWARD HI1206N101R-00</text>
<text x="149.4" y="147.7">STEWARD HI1206N101R-00</text>
<text x="58.7" y="163.7">STEWARD HI1206N101R-00</text>
</g>
<text font-size="2.1" fill="#000080" x="30.2" y="154.3">JP24</text>
<g font-size="1.9">
<text x="131.6" y="7.1">V1.2A</text>
<text x="131.6" y="33.8">V1.2D</text>
<text x="85.3" y="88.9">VOUT = 1.242 X [ 1 + ( (R77|| R76) / R75 ) ]</text>
<text x="92.5" y="122.5">JP22 Open for 2.5V</text>
<text x="92.5" y="124.6">JP22 Close for 1.8V</text>
<text x="213.4" y="208">Power, reset, decouple cap and others</text>
</g>
<g font-size="1.9" fill="#000080">
<text x="135.1" y="115.5">JP23</text>
<text x="140.5" y="120.9">3X1</text>
</g>
<g font-size="1.6" fill="#000080">
<text x="90.7" y="10.3">FB2</text>
<text x="107.6" y="10.5">JP19</text>
<text x="88.9" y="15.6">FBEAD</text>
<text x="165.2" y="17.4">C16</text>
<text x="176" y="17.4">C19</text>
<text x="122" y="22.8">100UF/6.3V</text>
<text x="122.3" y="18.5">C15</text>
<text x="133.9" y="18.3">C17</text>
<text x="135.1" y="22.8">0.1UF</text>
<text x="144" y="19.2">C18</text>
<text x="163.6" y="21">22UF / 6.3V</text>
<text x="176" y="21">0.1UF</text>
<text x="144" y="24.5">0.01UF</text>
<text x="40.4" y="32.7">U2</text>
<text x="90.7" y="37">FB3</text>
<text x="107.6" y="37.1">JP20</text>
<text x="72.4" y="45.3">C20</text>
<text x="83.6" y="46.8">C21</text>
<text x="88.9" y="42.3">FBEAD</text>
<text x="124.1" y="45.1">C22</text>
<text x="133.9" y="45">C23</text>
<text x="144" y="44.1">C24</text>
<text x="27" y="52.6">0.1UF</text>
<text x="28.4" y="50.3">C25</text>
<text x="40.5" y="50.1">MIC5309-1.2YMT</text>
<text x="60.5" y="53">C30</text>
<text x="71.5" y="49.1">100UF/6.3V</text>
<text x="82.1" y="49.1">0.1UF</text>
<text x="123.7" y="49.4">100UF/6.3V</text>
<text x="135.1" y="49.4">0.1UF</text>
<text x="144" y="49.4">0.01UF</text>
<text x="163.6" y="53">22UF / 6.3V</text>
<text x="165.2" y="49.4">C29</text>
<text x="176" y="49.4">C26</text>
<text x="176" y="53">0.1UF</text>
<text x="184.9" y="49.4">C27</text>
<text x="184.9" y="53">0.1UF</text>
<text x="193.8" y="49.4">C28</text>
<text x="193.8" y="53">0.1UF</text>
<text x="60.5" y="58.3">0.01UF</text>
<text x="103.1" y="77.9">FB4</text>
<text x="160" y="77.9">FB5</text>
<text x="103.1" y="83.2">FBEAD</text>
<text x="141.4" y="78">JP21</text>
<text x="160" y="83.2">FBEAD</text>
<text x="174.2" y="88.5">100UF / 6.3V</text>
<text x="175.9" y="85">C35</text>
<text x="188.5" y="85">C31</text>
<text x="188.5" y="88.5">0.1UF</text>
<text x="215.1" y="88.5">22UF / 6.3V</text>
<text x="216.7" y="85">C36</text>
<text x="227.6" y="85">C32</text>
<text x="227.6" y="88.5">0.1UF</text>
<text x="236.5" y="85">C33</text>
<text x="236.5" y="88.5">0.1UF</text>
<text x="245.4" y="85">C34</text>
<text x="245.4" y="88.5">0.1UF</text>
<text x="97.8" y="91.7">U3</text>
<text x="120.9" y="99.2">R75</text>
<text x="120.9" y="101">10K</text>
<text x="156.3" y="99.2">C37</text>
<text x="167.1" y="97.4">C38</text>
<text x="167.1" y="101">0.1UF</text>
<text x="95.1" y="104.7">MIC5209YM</text>
<text x="131.6" y="106.3">R76</text>
<text x="154.7" y="102.8">22UF / 6.3V</text>
<text x="109.9" y="111.7">C39</text>
<text x="120" y="112.4">R77</text>
<text x="131.6" y="108.1">8.45K</text>
<text x="152.9" y="113.4">FB6</text>
<text x="109.2" y="115.2">470pF</text>
<text x="120" y="114.2">10.7K</text>
<text x="152.9" y="118.8">FBEAD</text>
<text x="60.5" y="125.9">MIC29310-3.3WU</text>
<text x="124.5" y="120.5">JP22</text>
<text x="174.2" y="124.1">100UF / 6.3V</text>
<text x="175.9" y="120.5">C43</text>
<text x="188.5" y="120.5">C40</text>
<text x="188.5" y="124.1">0.1UF</text>
<text x="215.1" y="124.1">22UF / 6.3V</text>
<text x="216.7" y="120.5">C44</text>
<text x="227.6" y="120.5">C41</text>
<text x="227.6" y="124.1">0.1UF</text>
<text x="236.5" y="120.5">C42</text>
<text x="236.5" y="124.1">0.1UF</text>
<text x="245.4" y="120.5">C45</text>
<text x="245.4" y="124.1">0.1UF</text>
<text x="65.3" y="128.7">U4</text>
<text x="112" y="141.9">100UF / 6.3V</text>
<text x="113.6" y="138.3">C46</text>
<text x="124.5" y="138.3">C47</text>
<text x="124.5" y="141.9">0.1UF</text>
<text x="238.3" y="149">R78</text>
<text x="244.5" y="149.9">D1</text>
<text x="160" y="150.8">FB7</text>
<text x="221.4" y="155.7">S1</text>
<text x="245.4" y="154.3">1N4148</text>
<text x="160" y="156.1">FBEAD</text>
<text x="174.2" y="161.4">100UF / 6.3V</text>
<text x="175.9" y="157.9">C49</text>
<text x="188.5" y="157.9">C48</text>
<text x="188.5" y="161.4">0.1UF</text>
<text x="238.3" y="156.1">10K</text>
<text x="23.1" y="166.8">J7</text>
<text x="69.3" y="166.8">FB8</text>
<text x="216.4" y="162.2">SW PUSHBUTTON</text>
<text x="240" y="163.2">C50</text>
<text x="40.7" y="173.9">C52</text>
<text x="53.3" y="173.9">C51</text>
<text x="69.3" y="172.1">FBEAD</text>
<text x="92.3" y="173.9">C53</text>
<text x="106.7" y="173.9">C54</text>
<text x="240" y="168.6">10uF</text>
<text x="39.1" y="177.4">100UF / 6.3V</text>
<text x="53.3" y="177.4">0.1UF</text>
<text x="90.7" y="177.4">100UF / 6.3V</text>
<text x="106.7" y="177.4">0.1UF</text>
<text x="215.1" y="178.7">TP2</text>
<text x="224" y="178.7">TP3</text>
<text x="232.9" y="178.7">TP4</text>
<text x="241.8" y="178.7">TP5</text>
<text x="250.7" y="178.7">TP6</text>
<text x="151.1" y="182.2">D2</text>
<text x="167.1" y="182.8">R79</text>
<text x="172.5" y="182.8">330</text>
<text x="151.1" y="189.9">LED</text>
<text x="74.7" y="196.5">D3</text>
<text x="90.7" y="197">R80</text>
<text x="96" y="197">330</text>
<text x="151.1" y="198.2">D4</text>
<text x="167.1" y="198.8">R81</text>
<text x="172.5" y="198.8">330</text>
<text x="74.7" y="204.1">LED</text>
<text x="151.1" y="205.9">LED</text>
</g>
<g font-size="1.6">
<text x="86.8" y="12.4">1</text>
<text x="95.5" y="12.4">2</text>
<text x="120.9" y="16.5" transform="rotate(-90 120.9 16.5)">1</text>
<text x="133.3" y="17.4" transform="rotate(-90 133.3 17.4)">1</text>
<text x="120.9" y="23.5" transform="rotate(-90 120.9 23.5)">2</text>
<text x="133.3" y="22.6" transform="rotate(-90 133.3 22.6)">2</text>
<text x="142.2" y="23.5" transform="rotate(-90 142.2 23.5)">1</text>
<text x="142.2" y="18.3" transform="rotate(-90 142.2 18.3)">2</text>
<text x="24.9" y="28.1">5V</text>
<text x="37" y="35.5">1</text>
<text x="37" y="39.1">3</text>
<text x="51" y="39.1">4</text>
<text x="86.8" y="39.1">1</text>
<text x="95.5" y="39.1">2</text>
<text x="37" y="46.2">2</text>
<text x="37" y="42.7">5</text>
<text x="51" y="46.2">6</text>
<text x="71.1" y="43.2" transform="rotate(-90 71.1 43.2)">1</text>
<text x="81.8" y="45" transform="rotate(-90 81.8 45)">1</text>
<text x="122.7" y="43.2" transform="rotate(-90 122.7 43.2)">1</text>
<text x="133.3" y="44.1" transform="rotate(-90 133.3 44.1)">1</text>
<text x="142.2" y="43.2" transform="rotate(-90 142.2 43.2)">2</text>
<text x="26.6" y="53.7" transform="rotate(-90 26.6 53.7)">2</text>
<text x="26.6" y="48.5" transform="rotate(-90 26.6 48.5)">1</text>
<text x="58.7" y="52.1" transform="rotate(-90 58.7 52.1)">2</text>
<text x="71.1" y="50.2" transform="rotate(-90 71.1 50.2)">2</text>
<text x="81.8" y="50.2" transform="rotate(-90 81.8 50.2)">2</text>
<text x="122.7" y="50.2" transform="rotate(-90 122.7 50.2)">2</text>
<text x="133.3" y="49.3" transform="rotate(-90 133.3 49.3)">2</text>
<text x="142.2" y="48.4" transform="rotate(-90 142.2 48.4)">1</text>
<text x="58.7" y="57.3" transform="rotate(-90 58.7 57.3)">1</text>
<text x="101" y="80">1</text>
<text x="109.7" y="80">2</text>
<text x="157.9" y="80">1</text>
<text x="166.6" y="80">2</text>
<text x="92.1" y="94.2">2</text>
<text x="92.1" y="96">1</text>
<text x="106.2" y="94.2">3</text>
<text x="92.1" y="99.5">5</text>
<text x="92.1" y="101.3">6</text>
<text x="106.2" y="101.3">7</text>
<text x="106.2" y="99.5">8</text>
<text x="106.2" y="97.8">4</text>
<text x="150.8" y="115.5">1</text>
<text x="159.5" y="115.5">2</text>
<text x="49.8" y="127.7">5V</text>
<text x="58.3" y="133.3">1</text>
<text x="75.9" y="133.3">3</text>
<text x="67.5" y="142.6" transform="rotate(-90 67.5 142.6)">2</text>
<text x="243.6" y="148.1" transform="rotate(-90 243.6 148.1)">1</text>
<text x="157.9" y="152.9">1</text>
<text x="166.6" y="152.9">2</text>
<text x="218.3" y="158.2">1</text>
<text x="218.3" y="160">3</text>
<text x="227.1" y="158.2">2</text>
<text x="227.1" y="160">4</text>
<text x="243.6" y="156.8" transform="rotate(-90 243.6 156.8)">2</text>
<text x="258.2" y="158.8">RST# 2,4</text>
<text x="29.7" y="168.9">1</text>
<text x="67.2" y="168.9">1</text>
<text x="75.9" y="168.9">2</text>
<text x="24.9" y="174.6" transform="rotate(-90 24.9 174.6)">2</text>
<text x="26.6" y="174.6" transform="rotate(-90 26.6 174.6)">3</text>
<text x="177.8" y="179.2">V3.3_EXT</text>
<text x="130.5" y="185.4">2 PME_N</text>
<text x="149" y="184.9">2</text>
<text x="159.5" y="184.9">1</text>
<text x="101.3" y="193.4">V3.3_EXT</text>
<text x="177.8" y="195.2">V3.3_EXT</text>
<text x="72.5" y="199.1">2</text>
<text x="83" y="199.1">1</text>
<text x="130.5" y="201.4">2 INTR_N</text>
<text x="149" y="200.9">2</text>
<text x="159.5" y="200.9">1</text>
<text x="204.5" y="200.6">Title</text>
<text x="204.5" y="205.9">Size</text>
<text x="211.6" y="205.9">Document Number</text>
<text x="263.1" y="205.9">Rev</text>
<text x="264.9" y="207.7">1.1</text>
<text x="204.5" y="211.2">Date:</text>
<text x="213.7" y="211.2">Tuesday, October 15, 2013</text>
<text x="240" y="211.2">Sheet</text>
<text x="248.9" y="211.2">5</text>
<text x="254.3" y="211.2">of</text>
<text x="259.6" y="211.2">6</text>
</g>
<g font-size="1.6" fill="#00f">
<text x="162.3" y="17.4">+</text>
<text x="121.4" y="19.6">+</text>
<text x="71.6" y="46.2">+</text>
<text x="123.2" y="46.2">+</text>
<text x="162.3" y="49.4">+</text>
<text x="173" y="85">+</text>
<text x="213.9" y="85">+</text>
<text x="153.4" y="99.2">+</text>
<text x="173" y="120.5">+</text>
<text x="213.9" y="120.5">+</text>
<text x="110.8" y="138.3">+</text>
<text x="173" y="157.9">+</text>
<text x="238.8" y="165">+</text>
<text x="37.9" y="173.9">+</text>
<text x="89.4" y="173.9">+</text>
</g>
<g font-size="1.6" fill="#004080">
<text x="40" y="36.3">BIAS</text>
<text x="40" y="39.8">VIN</text>
<text x="44.4" y="39.8">VOUT</text>
<text x="40" y="46.9">GND</text>
<text x="40" y="43.4">EN</text>
<text x="45.7" y="46.9">BYP</text>
<text x="95.1" y="95">IN</text>
<text x="100.6" y="95">OUT</text>
<text x="95.1" y="100.3">GND</text>
<text x="95.1" y="96.7">EN</text>
<text x="100.4" y="100.3">GND</text>
<text x="101" y="98.5">ADJ</text>
<text x="95.1" y="102.1">GND</text>
<text x="100.4" y="102.1">GND</text>
<text x="142.2" y="114.5">1</text>
<text x="142.2" y="116.3">2</text>
<text x="142.2" y="118.1">3</text>
<text x="61.3" y="134.1">VIN</text>
<text x="69.3" y="134.1">VOUT</text>
<text x="68.3" y="139.6" transform="rotate(-90 68.3 139.6)">GND</text>
<text x="32.7" y="157.4" transform="rotate(-90 32.7 157.4)">1</text>
<text x="34.5" y="157.4" transform="rotate(-90 34.5 157.4)">2</text>
<text x="36.3" y="157.4" transform="rotate(-90 36.3 157.4)">3</text>
</g>
<g font-size="1.6" fill="#f00">
<text x="124.8" y="93.9">1.8_2.5V</text>
<text x="245.7" y="157.9">RST#</text>
</g>
<g font-size="1.3">
<text x="28.4" y="1.3">5</text>
<text x="81.8" y="1.3">4</text>
<text x="135.1" y="1.3">3</text>
<text x="188.5" y="1.3">2</text>
<text x="241.8" y="1.3">1</text>
<text x=".4" y="29.1">D</text>
<text x="268.9" y="29.1">D</text>
<text x=".4" y="81.6">C</text>
<text x="268.9" y="81.6">C</text>
<text x=".4" y="134">B</text>
<text x="268.9" y="134">B</text>
<text x=".4" y="186.5">A</text>
<text x="268.9" y="186.5">A</text>
<text x="28.4" y="212.9">5</text>
<text x="81.8" y="212.9">4</text>
<text x="135.1" y="212.9">3</text>
<text x="188.5" y="212.9">2</text>
<text x="241.8" y="212.9">1</text>
</g>
</svg>
